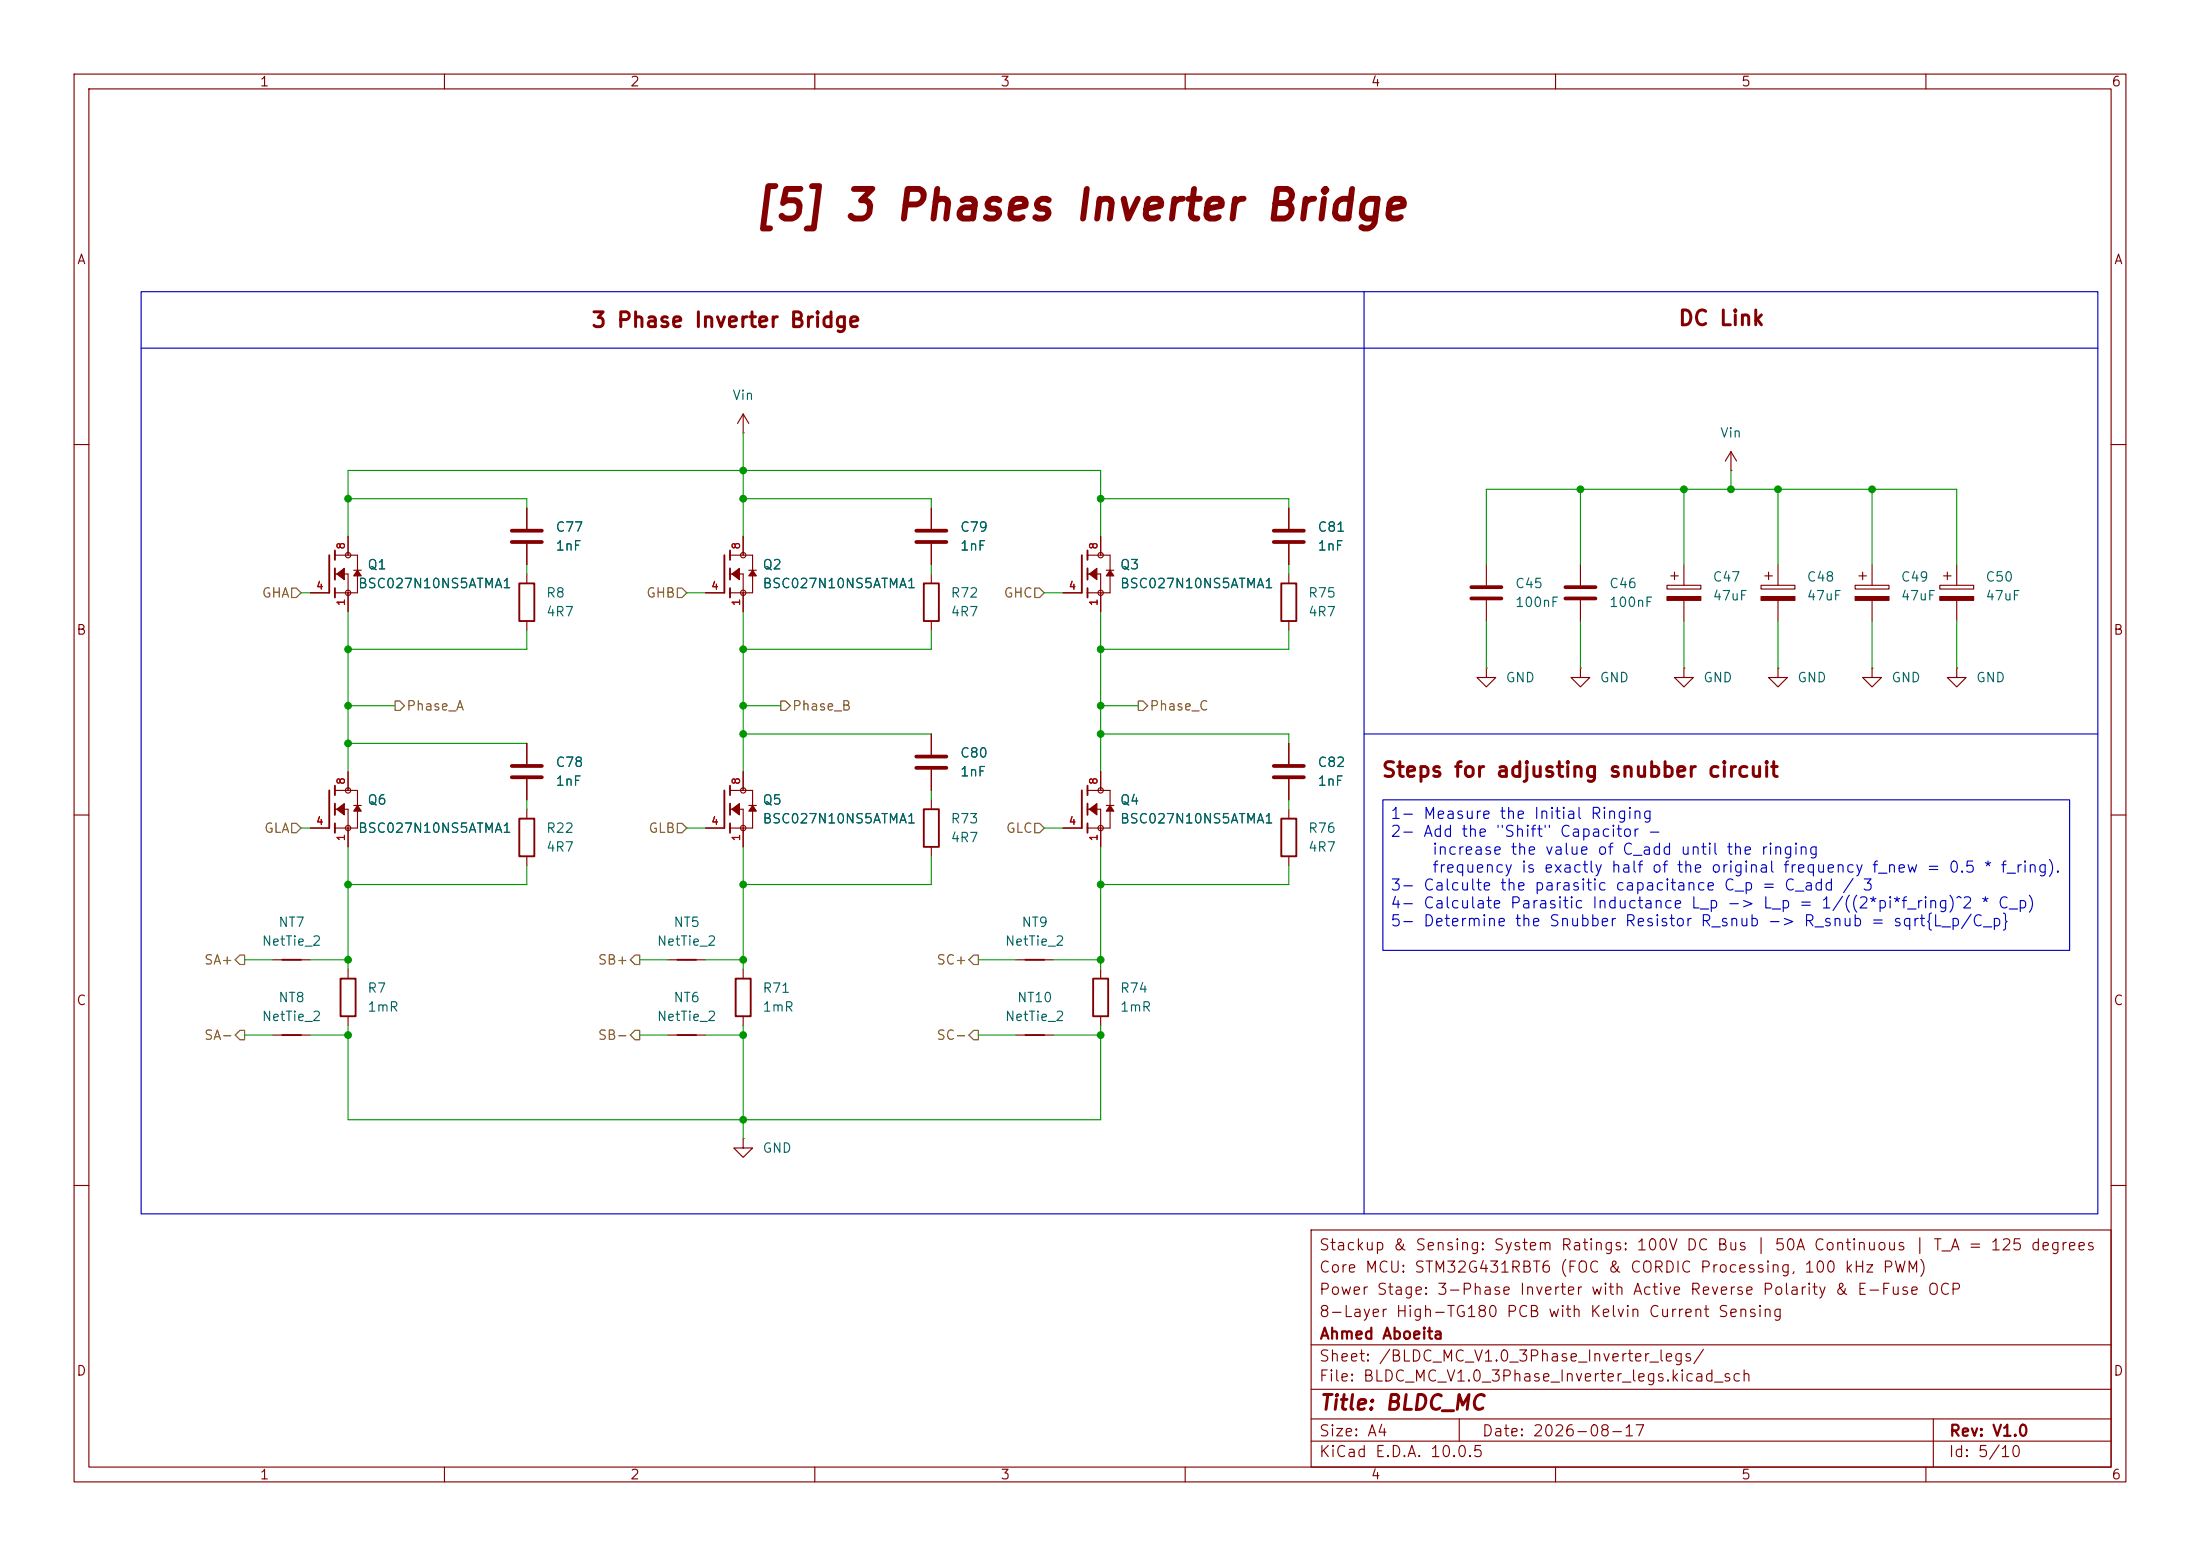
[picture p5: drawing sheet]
<svg xmlns="http://www.w3.org/2000/svg" width="297mm" height="210mm" viewBox="0 0 297 210" stroke-linecap="round" stroke-linejoin="round" font-family="sans-serif">
<g fill="none" stroke="#840000" stroke-width=".15">
<path d="M10 10h277v190h-277zM12 12h273v186h-273zM60 10v2M110 10v2M160 10v2M210 10v2M260 10v2M100.3 58.4h.1M100.3 55.9l-.7 1.3M100.3 55.9l.8 1.3M100.3 55.9v2.5M10 60h2"/>
<path d="M45.2 74.9h3.1v5.1h-3.1M45.2 77.5h1.8v5.1M47 72.4v2.5M47.8 77h1M71.1 68.6v2.8M71.1 73.4v2.8M71.1 77.5v1.2M98.6 74.9h3v5.1h-3M98.6 77.5h1.7v5.1M100.3 72.4v2.5M101.1 77h1M125.7 68.6v2.8"/>
<path d="M125.7 73.4v2.8M125.7 77.5v1.2M146.8 74.9h3.1v5.1h-3.1M146.8 77.5h1.8v5.1M148.6 72.4v2.5M149.4 77h1M174 68.6v2.8M174 73.4v2.8M174 77.5v1.2M200.7 76.2v2.8M213.4 76.2v2.8M225 79h4.6v.5h-4.6z"/>
<path d="M225.6 77.7h1M226.1 77.2v1M227.3 76.2v2.8M233.7 63.5h.1M233.7 61l-.8 1.2M233.7 61l.7 1.2M233.7 61v2.5M237.7 79h4.6v.5h-4.6zM238.3 77.7h1M238.8 77.2v1M240 76.2v2.8M250.4 79h4.6v.5h-4.6z"/>
<path d="M251 77.7h1M251.5 77.2v1M252.7 76.2v2.8M261.9 79h4.5v.5h-4.5zM262.4 77.7h1M262.9 77.2v1M264.2 76.2v2.8M285 60h2M41.9 80h2.5M71.1 83.8v1.3M95.2 80h2.6M125.7 83.8v1.3"/>
<path d="M125.7 99.1v2.8M143.5 80h2.5M174 83.8v1.3M200.7 90.2v1.2h1.2l-1.2 1.3-1.3-1.3h1.3M200.7 90.2h.1M200.7 81v2.8M213.4 90.2v1.2h1.2l-1.2 1.3-1.3-1.3h1.3M213.4 90.2h.1M213.4 81v2.8M227.3 90.2v1.2h1.3l-1.3 1.3-1.2-1.3h1.2M227.3 90.2h.1M227.3 81v2.8"/>
<path d="M240 90.2v1.2h1.3l-1.3 1.3-1.2-1.3h1.2M240 90.2h.1M240 81v2.8M252.7 90.2v1.2h1.3l-1.3 1.3-1.2-1.3h1.2M252.7 90.2h.1M252.7 81v2.8M264.2 90.2v1.2h1.2l-1.2 1.3-1.3-1.3h1.3M264.2 90.2h.1M264.2 81v2.8M10 110h2M41.9 111.8h2.5M45.2 109.2h1.8v5.1"/>
<path d="M45.2 106.7h3.1v5.1h-3.1M47 104.1v2.6M47.8 108.7h1M71.1 100.3v2.8M71.1 105.2v2.8M71.1 109.2v1.3M71.1 115.6v1.2M95.2 111.8h2.6M98.6 109.2h1.7v5.1M98.6 106.7h3v5.1h-3M100.3 104.1v2.6M101.1 108.7h1"/>
<path d="M125.7 103.9v2.8M125.7 108v1.2M125.7 114.3v1.3M143.5 111.8h2.5M146.8 106.7h3.1v5.1h-3.1M146.8 109.2h1.8v5.1M148.6 104.1v2.6M149.4 108.7h1M174 100.3v2.8M174 105.2v2.8M174 109.2v1.3M174 115.6v1.2"/>
<path d="M285 110h2M36.8 129.5h5.1M36.8 139.7h5.1M47 130.8v1.3M47 137.2v1.2M90.2 129.5h5M90.2 139.7h5M100.3 130.8v1.3M100.3 137.2v1.2M137.2 129.5h5M137.2 139.7h5M148.6 130.8v1.3"/>
<path d="M148.6 137.2v1.2M100.3 153.7v1.2h1.3l-1.3 1.3-1.2-1.3h1.2M100.3 153.7h.1M10 160h2M177 166h108v32h-108zM285 160h2M60 198v2M110 198v2M160 198v2M177 194.5h108M177 191.5h108M177 187.5h108"/>
<path d="M177 181.5h108M197 191.5v3M210 198v2M260 198v2M261 191.5v6.5"/>
<circle cx="47" cy="74.9" r=".36"/>
<circle cx="100.3" cy="74.9" r=".36"/>
<circle cx="148.6" cy="74.9" r=".36"/>
<circle cx="47" cy="80" r=".36"/>
<circle cx="100.3" cy="80" r=".36"/>
<circle cx="148.6" cy="80" r=".36"/>
<circle cx="47" cy="106.7" r=".36"/>
<circle cx="47" cy="111.8" r=".36"/>
<circle cx="100.3" cy="111.8" r=".36"/>
<circle cx="100.3" cy="106.7" r=".36"/>
<circle cx="148.6" cy="106.7" r=".36"/>
<circle cx="148.6" cy="111.8" r=".36"/>
</g>
<g fill="#840000" stroke="#840000" stroke-width=".15">
<path d="M225 80.5h4.6v.5h-4.6z"/>
<path d="M45.5 77.5l1-.8v1.5z"/>
<path d="M48.3 77l.5 .7h-1z"/>
<path d="M250.4 80.5h4.6v.5h-4.6z"/>
<path d="M261.9 80.5h4.5v.5h-4.5z"/>
<path d="M98.8 77.5l1-.8v1.5z"/>
<path d="M101.6 77l.5 .7h-1z"/>
<path d="M147.1 109.2l1-.7v1.5z"/>
<path d="M149.9 108.7l.5 .8h-1z"/>
<path d="M237.7 80.5h4.6v.5h-4.6z"/>
<path d="M147.1 77.5l1-.8v1.5z"/>
<path d="M149.9 77l.5 .7h-1z"/>
<path d="M98.8 109.2l1-.7v1.5z"/>
<path d="M101.6 108.7l.5 .8h-1z"/>
<path d="M45.5 109.2l1-.7v1.5z"/>
<path d="M48.3 108.7l.5 .8h-1z"/>
</g>
<g fill="none" stroke="#840000" stroke-width=".25">
<path d="M44.4 74.9v5.1M45.2 74.3v1.3M45.2 76.7v1.5M45.2 79.4v1.2M70.1 78.7h2v5.1h-2zM97.8 74.9v5.1M98.6 74.3v1.3M98.6 76.7v1.5M98.6 79.4v1.2M124.7 78.7h2v5.1h-2zM146 74.9v5.1M146.8 74.3v1.3"/>
<path d="M146.8 76.7v1.5M146.8 79.4v1.2M173 78.7h2v5.1h-2zM44.4 106.7v5.1M45.2 106v1.3M45.2 108.5v1.5M45.2 111.1v1.3M70.1 110.5h2v5.1h-2zM97.8 106.7v5.1M98.6 106v1.3M98.6 108.5v1.5M98.6 111.1v1.3"/>
<path d="M124.7 109.2h2v5.1h-2zM146 106.7v5.1M146.8 106v1.3M146.8 108.5v1.5M146.8 111.1v1.3M173 110.5h2v5.1h-2zM38.1 129.5h2.5M38.1 139.7h2.5M46 132.1h2v5.1h-2zM91.4 129.5h2.6M91.4 139.7h2.6M99.3 132.1h2v5.1h-2z"/>
<path d="M138.4 129.5h2.6M138.4 139.7h2.6M147.6 132.1h2v5.1h-2z"/>
</g>
<g fill="none" stroke="#840000" stroke-width=".51">
<path d="M69.1 71.6h4.1M69.1 73.2h4.1M123.7 71.6h4.1M123.7 73.2h4.1M172 71.6h4M172 73.2h4M198.6 79.2h4.1M211.3 79.2h4.1M198.6 80.8h4.1M211.3 80.8h4.1M69.1 103.4h4.1M69.1 104.9h4.1"/>
<path d="M123.7 102.1h4.1M123.7 103.6h4.1M172 103.4h4M172 104.9h4"/>
</g>
<g fill="none" stroke="#725600" stroke-width=".15">
<path d="M39.4 79.4h.6l.6 .6-.6 .6h-.6zM91.4 79.4h.7l.6 .6-.6 .6h-.7zM139.7 79.4h.6l.7 .6-.7 .6h-.6zM53.3 94.6h.7l.6 .7-.6 .6h-.7zM105.4 94.6h.6l.7 .7-.7 .6h-.6zM153.7 94.6h.6l.6 .7-.6 .6h-.6zM39.4 111.1h.6l.6 .7-.6 .6h-.6zM91.4 111.1h.7l.6 .7-.6 .6h-.7zM139.7 111.1h.6l.7 .7-.7 .6h-.6zM32.4 139.1h.6v1.2h-.6l-.7-.6zM32.4 128.9h.6v1.3h-.6l-.7-.7zM85.7 139.1h.7v1.2h-.7l-.6-.6z"/>
<path d="M85.7 128.9h.7v1.3h-.7l-.6-.7zM131.4 139.1h.7v1.2h-.7l-.6-.6zM131.4 128.9h.7v1.3h-.7l-.6-.7z"/>
</g>
<path d="M19 39.4h264.2v124.4h-264.2zM184.1 39.4v124.4M19 47h264.2M184.1 99.1h99.1M186.7 108h92.7v20.3h-92.7z" fill="none" stroke="#0000c2" stroke-width=".15"/>
<g fill="none" stroke="#009600" stroke-width=".15">
<path d="M100.3 58.4v14M47 72.4v-8.9h101.6v8.9M47 67.3h24.1v1.3M71.1 76.2v1.3M100.3 67.3h25.4v1.3M125.7 76.2v1.3M148.6 67.3h25.4v1.3M174 76.2v1.3M200.7 76.2v-10.2h63.5v10.2M213.4 66v10.2M227.3 66v10.2M233.7 63.5v2.5"/>
<path d="M240 66v10.2M252.7 66v10.2M40.6 80h1.3M47 95.3h6.3M47 82.6v21.5M71.1 85.1v2.5h-24.1M92.7 80h2.5M100.3 82.6v21.5M100.3 95.3h5.1M100.3 99.1h25.4M125.7 85.1v2.5h-25.4M141 80h2.5"/>
<path d="M148.6 82.6v21.5M148.6 95.3h5.1M148.6 99.1h25.4v1.2M174 85.1v2.5h-25.4M200.7 83.8v6.4M213.4 83.8v6.4M227.3 83.8v6.4M240 83.8v6.4M252.7 83.8v6.4M264.2 83.8v6.4M40.6 111.8h1.3M47 114.3v16.5"/>
<path d="M47 100.3h24.1M71.1 108v1.2M71.1 116.8v2.6h-24.1M92.7 111.8h2.5M100.3 114.3v16.5M125.7 106.7v1.3M125.7 115.6v3.8h-25.4M141 111.8h2.5M148.6 114.3v16.5M174 116.8v2.6h-25.4M174 108v1.2M33 129.5h3.8"/>
<path d="M33 139.7h3.8M41.9 129.5h5.1M41.9 139.7h5.1M47 138.4v12.7h101.6v-12.7M86.4 129.5h3.8M86.4 139.7h3.8M95.2 129.5h5.1M95.2 139.7h5.1M100.3 138.4v15.3M132.1 129.5h5.1M132.1 139.7h5.1M142.2 129.5h6.4"/>
<path d="M142.2 139.7h6.4"/>
</g>
<g fill="#009600" stroke="#009600" stroke-width=".14">
<circle cx="148.6" cy="129.5" r=".46"/>
<circle cx="148.6" cy="119.4" r=".46"/>
<circle cx="148.6" cy="139.7" r=".46"/>
<circle cx="100.3" cy="129.5" r=".46"/>
<circle cx="100.3" cy="151.1" r=".46"/>
<circle cx="100.3" cy="139.7" r=".46"/>
<circle cx="227.3" cy="66" r=".46"/>
<circle cx="233.7" cy="66" r=".46"/>
<circle cx="240" cy="66" r=".46"/>
<circle cx="252.7" cy="66" r=".46"/>
<circle cx="213.4" cy="66" r=".46"/>
<circle cx="47" cy="100.3" r=".46"/>
<circle cx="47" cy="95.3" r=".46"/>
<circle cx="47" cy="119.4" r=".46"/>
<circle cx="47" cy="129.5" r=".46"/>
<circle cx="100.3" cy="119.4" r=".46"/>
<circle cx="47" cy="87.6" r=".46"/>
<circle cx="47" cy="139.7" r=".46"/>
<circle cx="47" cy="67.3" r=".46"/>
<circle cx="100.3" cy="63.5" r=".46"/>
<circle cx="100.3" cy="67.3" r=".46"/>
<circle cx="148.6" cy="99.1" r=".46"/>
<circle cx="148.6" cy="95.3" r=".46"/>
<circle cx="100.3" cy="87.6" r=".46"/>
<circle cx="100.3" cy="95.3" r=".46"/>
<circle cx="100.3" cy="99.1" r=".46"/>
<circle cx="148.6" cy="87.6" r=".46"/>
<circle cx="148.6" cy="67.3" r=".46"/>
</g>
<text font-size="4" fill="#840000" x="101.5" y="30.7">[5] 3 Phases Inverter Bridge</text>
<g font-size="2" fill="#840000">
<text x="79.7" y="44.7">3 Phase Inverter Bridge</text>
<text x="226.4" y="44.4">DC Link</text>
<text x="186.4" y="105.4">Steps for adjusting snubber circuit</text>
<text x="178" y="190.8">Title: BLDC_MC</text>
</g>
<g font-size="1.5" fill="#0000c2">
<text x="187.6" y="110.9">1- Measure the Initial Ringing</text>
<text x="187.6" y="113.3">2- Add the &quot;Shift&quot; Capacitor -</text>
<text x="193.2" y="115.7">increase the value of C_add until the ringing</text>
<text x="193.2" y="118.2">frequency is exactly half of the original frequency f_new = 0.5 * f_ring).</text>
<text x="187.6" y="120.6">3- Calculte the parasitic capacitance C_p = C_add / 3</text>
<text x="187.6" y="123">4- Calculate Parasitic Inductance L_p -&gt; L_p = 1/((2*pi*f_ring)^2 * C_p)</text>
<text x="187.6" y="125.4">5- Determine the Snubber Resistor R_snub -&gt; R_snub = sqrt{L_p/C_p}</text>
</g>
<g font-size="1.5" fill="#840000">
<text x="178" y="172.1">Core MCU: STM32G431RBT6 (FOC &amp; CORDIC Processing, 100 kHz PWM)</text>
<text x="178" y="169.1">Stackup &amp; Sensing: System Ratings: 100V DC Bus | 50A Continuous | T_A = 125 degrees</text>
<text x="178" y="178.1">8-Layer High-TG180 PCB with Kelvin Current Sensing</text>
<text x="178" y="175.1">Power Stage: 3-Phase Inverter with Active Reverse Polarity &amp; E-Fuse OCP</text>
<text x="178" y="184.1">Sheet: /BLDC_MC_V1.0_3Phase_Inverter_legs/</text>
<text x="178" y="181.1">Ahmed Aboeita</text>
<text x="178" y="186.8">File: BLDC_MC_V1.0_3Phase_Inverter_legs.kicad_sch</text>
<text x="178" y="197">KiCad E.D.A. 10.0.5</text>
<text x="178" y="194.2">Size: A4</text>
<text x="200" y="194.2">Date: 2026-08-17</text>
<text x="263" y="197">Id: 5/10</text>
<text x="263" y="194.2">Rev: V1.0</text>
</g>
<g font-size="1.3" fill="#840000">
<text x="35" y="12">1</text>
<text x="85" y="12">2</text>
<text x="135" y="12">3</text>
<text x="185" y="12">4</text>
<text x="235" y="12">5</text>
<text x="285" y="12">6</text>
<text x="10.3" y="36">A</text>
<text x="285.3" y="36">A</text>
<text x="10.2" y="86">B</text>
<text x="285.2" y="86">B</text>
<text x="10.2" y="136">C</text>
<text x="285.2" y="136">C</text>
<text x="10.2" y="186">D</text>
<text x="285.2" y="186">D</text>
<text x="35" y="200">1</text>
<text x="85" y="200">2</text>
<text x="135" y="200">3</text>
<text x="185" y="200">4</text>
<text x="235" y="200">5</text>
<text x="285" y="200">6</text>
</g>
<g font-size="1.3" fill="#006464">
<text x="98.8" y="54.3">Vin</text>
<text x="232.1" y="59.4">Vin</text>
<text x="49.5" y="77.2">Q1</text>
<text x="74.9" y="72.1">C77</text>
<text x="74.9" y="74.6">1nF</text>
<text x="102.9" y="77.2">Q2</text>
<text x="129.5" y="72.1">C79</text>
<text x="129.5" y="74.6">1nF</text>
<text x="151.1" y="77.2">Q3</text>
<text x="177.8" y="72.1">C81</text>
<text x="177.8" y="74.6">1nF</text>
<text x="48.2" y="79.7">BSC027N10NS5ATMA1</text>
<text x="73.6" y="81">R8</text>
<text x="73.6" y="83.5">4R7</text>
<text x="102.9" y="79.7">BSC027N10NS5ATMA1</text>
<text x="128.3" y="81">R72</text>
<text x="128.3" y="83.5">4R7</text>
<text x="151.1" y="79.7">BSC027N10NS5ATMA1</text>
<text x="176.5" y="81">R75</text>
<text x="176.5" y="83.5">4R7</text>
<text x="204.5" y="79.7">C45</text>
<text x="204.5" y="82.2">100nF</text>
<text x="217.2" y="79.7">C46</text>
<text x="217.2" y="82.2">100nF</text>
<text x="231.1" y="78.8">C47</text>
<text x="231.1" y="81.4">47uF</text>
<text x="243.8" y="78.8">C48</text>
<text x="243.8" y="81.4">47uF</text>
<text x="256.5" y="78.8">C49</text>
<text x="256.5" y="81.4">47uF</text>
<text x="268" y="78.8">C50</text>
<text x="268" y="81.4">47uF</text>
<text x="203.2" y="92.4">GND</text>
<text x="215.9" y="92.4">GND</text>
<text x="229.9" y="92.4">GND</text>
<text x="242.6" y="92.4">GND</text>
<text x="255.3" y="92.4">GND</text>
<text x="266.7" y="92.4">GND</text>
<text x="74.9" y="103.8">C78</text>
<text x="74.9" y="106.4">1nF</text>
<text x="129.5" y="102.6">C80</text>
<text x="129.5" y="105.1">1nF</text>
<text x="177.8" y="103.8">C82</text>
<text x="177.8" y="106.4">1nF</text>
<text x="48.2" y="112.7">BSC027N10NS5ATMA1</text>
<text x="49.5" y="108.9">Q6</text>
<text x="73.6" y="112.7">R22</text>
<text x="102.9" y="108.9">Q5</text>
<text x="102.9" y="111.5">BSC027N10NS5ATMA1</text>
<text x="128.3" y="111.5">R73</text>
<text x="128.3" y="114">4R7</text>
<text x="151.1" y="108.9">Q4</text>
<text x="151.1" y="111.5">BSC027N10NS5ATMA1</text>
<text x="176.5" y="112.7">R76</text>
<text x="73.6" y="115.3">4R7</text>
<text x="176.5" y="115.3">4R7</text>
<text x="37.5" y="125.4">NT7</text>
<text x="90.8" y="125.4">NT5</text>
<text x="137.8" y="125.4">NT9</text>
<text x="35.3" y="128">NetTie_2</text>
<text x="88.6" y="128">NetTie_2</text>
<text x="135.6" y="128">NetTie_2</text>
<text x="37.5" y="135.6">NT8</text>
<text x="49.5" y="134.3">R7</text>
<text x="49.5" y="136.9">1mR</text>
<text x="90.8" y="135.6">NT6</text>
<text x="102.9" y="134.3">R71</text>
<text x="102.9" y="136.9">1mR</text>
<text x="137.2" y="135.6">NT10</text>
<text x="151.1" y="134.3">R74</text>
<text x="151.1" y="136.9">1mR</text>
<text x="35.3" y="138.1">NetTie_2</text>
<text x="88.6" y="138.1">NetTie_2</text>
<text x="135.6" y="138.1">NetTie_2</text>
<text x="102.9" y="155.9">GND</text>
</g>
<g font-size="1.3" fill="#725600">
<text x="35.3" y="81">GHA</text>
<text x="87.2" y="81">GHB</text>
<text x="135.4" y="81">GHC</text>
<text x="54.8" y="96.2">Phase_A</text>
<text x="106.8" y="96.2">Phase_B</text>
<text x="155.1" y="96.2">Phase_C</text>
<text x="35.6" y="112.7">GLA</text>
<text x="87.5" y="112.7">GLB</text>
<text x="135.7" y="112.7">GLC</text>
<text x="27.5" y="130.5">SA+</text>
<text x="80.6" y="130.5">SB+</text>
<text x="126.3" y="130.5">SC+</text>
<text x="27.5" y="140.7">SA-</text>
<text x="80.6" y="140.7">SB-</text>
<text x="126.3" y="140.7">SC-</text>
</g>
<g font-size="1" fill="#a90000">
<text x="46.8" y="74.2" transform="rotate(-90 46.8 74.2)">8</text>
<text x="100.1" y="74.2" transform="rotate(-90 100.1 74.2)">8</text>
<text x="148.4" y="74.2" transform="rotate(-90 148.4 74.2)">8</text>
<text x="42.6" y="79.8">4</text>
<text x="46.8" y="81.9" transform="rotate(-90 46.8 81.9)">1</text>
<text x="95.9" y="79.8">4</text>
<text x="100.1" y="81.9" transform="rotate(-90 100.1 81.9)">1</text>
<text x="144.2" y="79.8">4</text>
<text x="148.4" y="81.9" transform="rotate(-90 148.4 81.9)">1</text>
<text x="46.8" y="106" transform="rotate(-90 46.8 106)">8</text>
<text x="100.1" y="106" transform="rotate(-90 100.1 106)">8</text>
<text x="148.4" y="106" transform="rotate(-90 148.4 106)">8</text>
<text x="42.6" y="111.6">4</text>
<text x="46.8" y="113.6" transform="rotate(-90 46.8 113.6)">1</text>
<text x="95.9" y="111.6">4</text>
<text x="100.1" y="113.6" transform="rotate(-90 100.1 113.6)">1</text>
<text x="144.2" y="111.6">4</text>
<text x="148.4" y="113.6" transform="rotate(-90 148.4 113.6)">1</text>
</g>
</svg>
